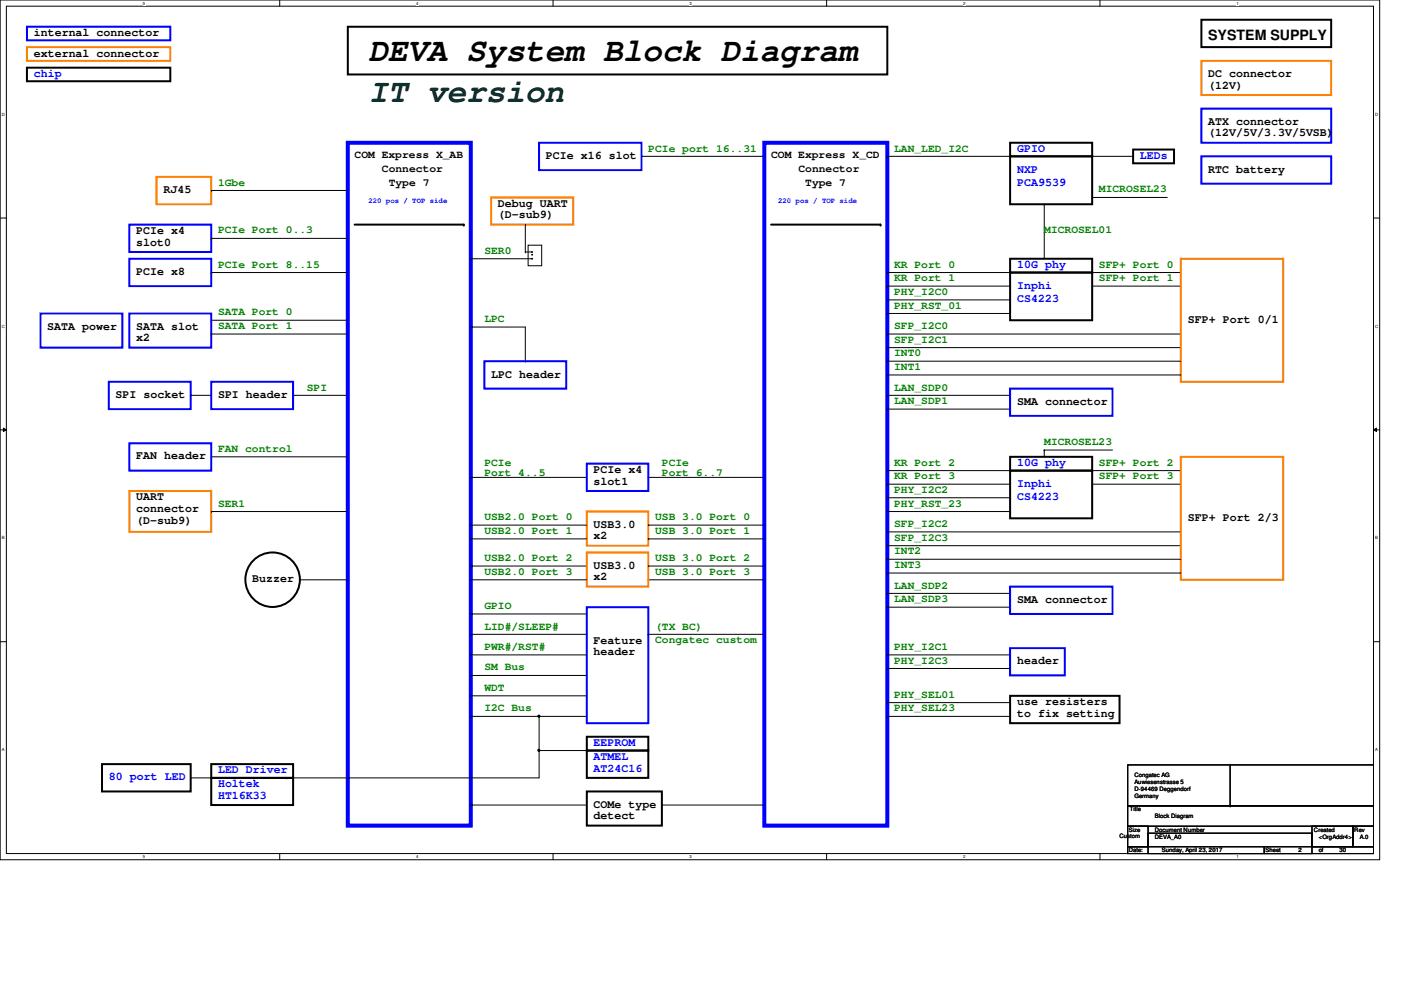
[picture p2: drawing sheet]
<svg xmlns="http://www.w3.org/2000/svg" width="297mm" height="210mm" viewBox="0 0 297 210" stroke-linecap="round" stroke-linejoin="round" font-family="sans-serif">
<path d="M0 0h292.5v182.3h-292.5zM1.4 1.3h289.8v179.7h-289.8z" fill="none" stroke="#000" stroke-width=".21"/>
<g fill="#fff">
<path d="M30.3 .2h.5v1h-.5z"/>
<path d="M30.3 181.1h.5v1.1h-.5z"/>
</g>
<path d="M59.3 0v1.3M59.3 181v1.3" fill="none" stroke="#000" stroke-width=".21"/>
<g fill="#fff">
<path d="M88.3 .2h.5v1h-.5z"/>
<path d="M88.3 181.1h.5v1.1h-.5z"/>
</g>
<path d="M117.3 0v1.3M117.3 181v1.3" fill="none" stroke="#000" stroke-width=".21"/>
<g fill="#fff">
<path d="M146.2 .2h.5v1h-.5z"/>
<path d="M146.2 181.1h.5v1.1h-.5z"/>
</g>
<path d="M175.3 0v1.3M175.3 181v1.3" fill="none" stroke="#000" stroke-width=".21"/>
<g fill="#fff">
<path d="M204.2 .2h.5v1h-.5z"/>
<path d="M204.2 181.1h.5v1.1h-.5z"/>
</g>
<path d="M233.2 0v1.3M233.2 181v1.3" fill="none" stroke="#000" stroke-width=".21"/>
<g fill="#fff">
<path d="M262.2 .2h.5v1h-.5z"/>
<path d="M262.2 181.1h.5v1.1h-.5z"/>
<path d="M.4 23.7h.6v1.1h-.6z"/>
<path d="M291.5 23.7h.7v1.1h-.7z"/>
<path d="M.4 68.7h.6v1h-.6z"/>
<path d="M291.5 68.7h.7v1h-.7z"/>
</g>
<path d="M0 46.2h1.4M291.2 46.2h1.3" fill="none" stroke="#000" stroke-width=".21"/>
<g fill="#fff">
<path d="M.4 113.6h.6v1h-.6z"/>
<path d="M291.5 113.6h.6v1h-.6z"/>
</g>
<path d="M0 91.1h1.4M.7 90.8l.7 .3-.7 .4zM291.2 91.1l.6-.3v.7zM291.2 91.1h1.3" fill="none" stroke="#000" stroke-width=".21"/>
<path d="M.7 90.8l.7 .3-.7 .4zM291.2 91.1l.6-.3v.7z" fill="#000"/>
<g fill="#fff">
<path d="M.4 158.5h.5v1h-.5z"/>
<path d="M291.5 158.5h.6v1h-.6z"/>
</g>
<g fill="none" stroke="#000" stroke-width=".21">
<path d="M136 33.1h.1M136 33.1h26M188.1 33.1h.1M188.1 33.1h26.1M231.6 33.1h.1M231.6 33.1h8.6M44.8 40.4h.1M44.8 50.5h.1M44.8 57.8h.1M44.8 40.4h28.9M44.8 57.8h28.9M44.8 50.5h28.9"/>
<path d="M99.8 54.9h.1M99.8 54.9h13M111.4 47.6h.1M111.4 53.4h.1M111.4 47.6v5.8M111.4 53.4h1.4M112 52h2.8v4.3h-2.8zM188.1 57.8h.1M188.1 57.8h26.1M221.4 43.3h.1M221.4 43.3v11.6M231.6 57.8h.1"/>
<path d="M231.6 41.9h.1M231.6 57.8h18.8M231.6 41.9h15.9M44.8 67.9h.1M44.8 70.8h.1M44.8 67.9h28.9M44.8 70.8h28.9M99.8 69.3h.1M99.8 69.3h11.6v7.3M111.4 76.6h.1M188.1 60.7h.1M188.1 73.7h.1"/>
<path d="M188.1 70.8h.1M188.1 79.5h.1M188.1 76.6h.1M188.1 63.6h.1M188.1 66.5h.1M188.1 70.8h62.3M188.1 60.7h26.1M188.1 73.7h62.3M188.1 79.5h62.3M188.1 76.6h62.3M188.1 63.6h26.1M188.1 66.5h26.1"/>
<path d="M231.6 60.7h.1M231.6 60.7h18.8M40.4 83.8h.1M40.4 83.8h4.4M44.8 96.9h.1M44.8 96.9h28.9M62.1 83.8h.1M62.1 83.8h11.6M188.1 83.8h.1M188.1 86.7h.1M188.1 99.8h.1M188.1 83.8h26.1"/>
<path d="M188.1 86.7h26.1M188.1 99.8h26.1M221.4 95.4h.1M221.4 95.4v1.5M221.4 95.4h14.5M231.6 99.8h.1M231.6 99.8h18.8M44.8 108.5h.1M44.8 108.5h28.9M99.8 114.3h.1M99.8 111.3h.1M99.8 101.2h.1"/>
<path d="M99.8 114.3h24.6M99.8 111.3h24.6M99.8 101.2h24.6M137.5 111.3h.1M137.5 114.3h.1M137.5 101.2h.1M137.5 114.3h24.5M137.5 111.3h24.5M137.5 101.2h24.5M188.1 102.7h.1M188.1 115.7h.1M188.1 112.8h.1"/>
<path d="M188.1 118.6h.1M188.1 105.5h.1M188.1 108.5h.1M188.1 108.5h26.1M188.1 102.7h26.1M188.1 115.7h62.3M188.1 112.8h62.3M188.1 118.6h62.3M188.1 105.5h26.1M231.6 102.7h.1M231.6 102.7h18.8M0 136.1h1.4"/>
<path d="M63.6 122.9h10.1M73.7 122.9h.1M99.8 120h.1M99.8 134.5h.1M99.8 138.9h.1M99.8 130.2h.1M99.8 122.9h.1M99.8 120h24.6M99.8 122.9h24.6M99.8 134.5h24.6M99.8 138.9h24.6M99.8 130.2h24.6"/>
<path d="M137.5 122.9h.1M137.5 134.5h.1M137.5 120h.1M137.5 120h24.5M137.5 122.9h24.5M137.5 134.5h24.5M188.1 138.9h.1M188.1 125.8h.1M188.1 128.7h.1M188.1 121.5h.1M188.1 138.9h26.1M188.1 125.8h26.1"/>
<path d="M188.1 128.7h26.1M188.1 121.5h62.3M291.2 136.1h1.3M99.8 143.2h.1M99.8 151.9h.1M99.8 147.5h.1M99.8 143.2h24.6M99.8 151.9h24.6M99.8 147.5h24.6M114.3 151.9h.1M114.3 159.1h.1M114.3 151.9v13h-53.6"/>
<path d="M114.3 159.1h10.1M188.1 149h.1M188.1 151.9h.1M188.1 141.7h.1M188.1 151.9h26.1M188.1 149h26.1M188.1 141.7h26.1M40.4 164.9h.1M40.4 164.9h4.4M60.7 164.9h.1M99.8 170.7h.1M99.8 170.7h24.6"/>
<path d="M140.3 170.7h.1M140.3 170.7h21.7M239.1 162.2h52.1v8.7h-52.1zM239.1 170.9h52.1v4.3h-52.1zM239.1 175.2h4.3v4.3h-4.3zM239.1 179.5h29v1.5h-29zM243.4 176.7h34.8v4.3h-34.8zM260.8 170.9h.1M260.8 162.2v8.7M268.1 179.5h23.1v1.5h-23.1zM278.2 175.2h8.6v4.3h-8.6zM286.8 175.2h4.4v4.3h-4.4z"/>
</g>
<g fill="none" stroke="#000" stroke-width=".42">
<path d="M5.7 14.4h30.4v2.8h-30.4zM73.7 5.7h114.4v10.1h-114.4zM254.7 4.2h27.5v5.8h-27.5zM214.2 30.3h17.4v2.8h-17.4zM214.2 33.1h17.4v10.2h-17.4zM240.2 31.7h8.7v2.9h-8.7zM75.2 47.6h23.1M163.5 47.6h23.2M214.2 57.8h17.4v10.1h-17.4zM214.2 54.9h17.4v2.9h-17.4zM214.2 99.8h17.4v10.1h-17.4zM214.2 96.9h17.4v2.9h-17.4z"/>
<path d="M114.2 151.8h.1v.1h-.1zM114.2 159h.1v.2h-.1zM124.4 159.1h13.1v5.8h-13.1zM124.4 156.2h13.1v2.9h-13.1zM214.2 147.5h23.2v5.8h-23.2zM21.6 162h18.8v5.8h-18.8zM44.8 164.9h17.3v5.8h-17.3zM44.8 162h17.3v2.9h-17.3zM124.4 167.8h15.9v7.2h-15.9z"/>
<circle cx="57.8" cy="122.9" r="5.8"/>
</g>
<g fill="#000">
<circle cx="98.3" cy="47.6" r=".21"/>
<circle cx="186.7" cy="47.6" r=".21"/>
</g>
<path d="M73.7 30.3h26.1v144.7h-26.1zM162 30.3h26.1v144.7h-26.1z" fill="none" stroke="#00f" stroke-width=".85"/>
<path d="M5.7 10h30.4v2.9h-30.4zM254.7 12.9h27.5v7.3h-27.5zM33.2 37.5h11.6v5.8h-11.6zM104.1 41.9h17.4v5.7h-17.4zM250.4 54.9h21.7v26h-21.7zM250.4 96.9h21.7v26h-21.7zM27.4 104.1h17.4v8.7h-17.4zM124.4 108.5h13.1v7.2h-13.1zM124.4 117.1h13.1v7.3h-13.1z" fill="none" stroke="#ff8000" stroke-width=".42"/>
<g fill="none" stroke="#00f" stroke-width=".42">
<path d="M5.7 5.7h30.4v2.9h-30.4zM114.3 30.3h21.7v5.8h-21.7zM254.7 23h27.5v7.3h-27.5zM254.7 33.1h27.5v5.8h-27.5zM27.4 54.9h17.4v5.8h-17.4zM27.4 47.6h17.4v5.8h-17.4zM8.6 66.5h17.3v7.2h-17.3zM27.4 66.5h17.4v7.2h-17.4zM102.7 76.6h17.4v5.8h-17.4zM23.1 80.9h17.3v5.8h-17.3zM27.4 94h17.4v5.8h-17.4zM44.8 80.9h17.3v5.8h-17.3z"/>
<path d="M124.4 98.3h13.1v5.8h-13.1zM214.2 82.4h21.7v5.8h-21.7zM124.4 128.7h13.1v24.6h-13.1zM214.2 137.4h11.6v5.8h-11.6zM214.2 124.4h21.7v5.8h-21.7z"/>
</g>
<g fill="#000">
<path d="M114.2 151.8h.1v.1h-.1z" fill-rule="evenodd"/>
<path d="M114.2 159h.1v.2h-.1z" fill-rule="evenodd"/>
</g>
<path d="M112.8 54.9v-1.5" fill="none" stroke="#000" stroke-width=".42" stroke-dasharray="0 .8"/>
<circle cx="112.8" cy="53.4" r=".21" fill="#000" stroke-dasharray="0 .8"/>
<text font-size="6.9" x="78.1" y="13">DEVA System Block Diagram</text>
<text font-size="6.9" fill="#004000" x="78.1" y="21.6">IT version</text>
<text font-size="3" x="256.2" y="8.4">SYSTEM SUPPLY</text>
<g font-size="2.5">
<text x="7.2" y="7.7">internal connector</text>
<text x="7.2" y="12">external connector</text>
<text x="256.2" y="16.3">DC connector</text>
<text x="256.2" y="18.8">(12V)</text>
<text x="256.2" y="26.5">ATX connector</text>
<text x="256.2" y="28.9">(12V/5V/3.3V/5VSB)</text>
<text x="115.7" y="33.7">PCIe x16 slot</text>
<text x="34.7" y="40.9">RJ45</text>
<text x="256.2" y="36.6">RTC battery</text>
<text x="105.6" y="43.9">Debug UART</text>
<text x="105.6" y="46.3">(D-sub9)</text>
<text x="28.9" y="49.6">PCIe x4</text>
<text x="28.9" y="52.1">slot0</text>
<text x="28.9" y="58.3">PCIe x8</text>
<text x="10" y="69.9">SATA power</text>
<text x="28.9" y="69.9">SATA slot</text>
<text x="251.8" y="68.5">SFP+ Port 0/1</text>
<text x="28.9" y="72.3">x2</text>
<text x="104.1" y="80.1">LPC header</text>
<text x="24.5" y="84.4">SPI socket</text>
<text x="46.2" y="84.4">SPI header</text>
<text x="215.6" y="85.8">SMA connector</text>
<text x="28.9" y="97.4">FAN header</text>
<text x="125.9" y="100.3">PCIe x4</text>
<text x="28.9" y="106.1">UART</text>
<text x="125.9" y="102.7">slot1</text>
<text x="28.9" y="108.5">connector</text>
<text x="28.9" y="111">(D-sub9)</text>
<text x="125.9" y="111.9">USB3.0</text>
<text x="251.8" y="110.4">SFP+ Port 2/3</text>
<text x="125.9" y="114.3">x2</text>
<text x="53.5" y="123.5">Buzzer</text>
<text x="125.9" y="120.6">USB3.0</text>
<text x="125.9" y="123">x2</text>
<text x="215.6" y="127.8">SMA connector</text>
<text x="125.9" y="136.5">Feature</text>
<text x="125.9" y="138.9">header</text>
<text x="215.6" y="140.8">header</text>
<text x="215.6" y="149.5">use resisters</text>
<text x="215.6" y="152">to fix setting</text>
<text x="125.9" y="171.2">COMe type</text>
<text x="125.9" y="173.7">detect</text>
</g>
<g font-size="2.5" fill="#00f">
<text x="7.2" y="16.3">chip</text>
<text x="215.6" y="32.3">GPIO</text>
<text x="241.7" y="33.7">LEDs</text>
<text x="215.6" y="36.6">NXP</text>
<text x="215.6" y="39.5">PCA9539</text>
<text x="215.6" y="56.9">10G phy</text>
<text x="215.6" y="61.2">Inphi</text>
<text x="215.6" y="64.1">CS4223</text>
<text x="215.6" y="98.8">10G phy</text>
<text x="215.6" y="103.2">Inphi</text>
<text x="215.6" y="106.1">CS4223</text>
<text x="125.9" y="158.2">EEPROM</text>
<text x="125.9" y="161.1">ATMEL</text>
<text x="23.1" y="165.4">80 port LED</text>
<text x="46.2" y="164">LED Driver</text>
<text x="46.2" y="166.9">Holtek</text>
<text x="125.9" y="163.6">AT24C16</text>
<text x="46.2" y="169.4">HT16K33</text>
</g>
<g font-size="2.3">
<text x="75.2" y="33.6">COM Express X_AB</text>
<text x="163.5" y="33.6">COM Express X_CD</text>
<text x="81" y="36.5">Connector</text>
<text x="82.4" y="39.4">Type 7</text>
<text x="169.3" y="36.5">Connector</text>
<text x="170.7" y="39.4">Type 7</text>
</g>
<g font-size="2.3" fill="#008000">
<text x="137.5" y="32.1">PCIe port 16..31</text>
<text x="189.6" y="32.1">LAN_LED_I2C</text>
<text x="46.2" y="39.4">1Gbe</text>
<text x="233" y="40.8">MICROSEL23</text>
<text x="46.2" y="49.5">PCIe Port 0..3</text>
<text x="102.7" y="53.8">SER0</text>
<text x="221.4" y="49.5">MICROSEL01</text>
<text x="46.2" y="56.7">PCIe Port 8..15</text>
<text x="189.6" y="59.6">KR Port 1</text>
<text x="189.6" y="56.7">KR Port 0</text>
<text x="233" y="56.7">SFP+ Port 0</text>
<text x="233" y="59.6">SFP+ Port 1</text>
<text x="189.6" y="62.5">PHY_I2C0</text>
<text x="189.6" y="65.4">PHY_RST_01</text>
<text x="46.2" y="69.8">SATA Port 1</text>
<text x="46.2" y="66.9">SATA Port 0</text>
<text x="102.7" y="68.3">LPC</text>
<text x="189.6" y="69.8">SFP_I2C0</text>
<text x="189.6" y="72.7">SFP_I2C1</text>
<text x="189.6" y="75.6">INT0</text>
<text x="65.1" y="82.8">SPI</text>
<text x="189.6" y="82.8">LAN_SDP0</text>
<text x="189.6" y="78.4">INT1</text>
<text x="189.6" y="85.7">LAN_SDP1</text>
<text x="46.2" y="95.8">FAN control</text>
<text x="221.4" y="94.4">MICROSEL23</text>
<text x="102.7" y="98.7">PCIe</text>
<text x="102.7" y="101">Port 4..5</text>
<text x="140.3" y="98.7">PCIe</text>
<text x="140.3" y="101">Port 6..7</text>
<text x="189.6" y="101.6">KR Port 3</text>
<text x="189.6" y="98.7">KR Port 2</text>
<text x="233" y="98.7">SFP+ Port 2</text>
<text x="233" y="101.6">SFP+ Port 3</text>
<text x="46.2" y="107.4">SER1</text>
<text x="189.6" y="104.5">PHY_I2C2</text>
<text x="189.6" y="107.4">PHY_RST_23</text>
<text x="102.7" y="113.2">USB2.0 Port 1</text>
<text x="102.7" y="110.3">USB2.0 Port 0</text>
<text x="138.9" y="110.3">USB 3.0 Port 0</text>
<text x="138.9" y="113.2">USB 3.0 Port 1</text>
<text x="189.6" y="111.8">SFP_I2C2</text>
<text x="102.7" y="119">USB2.0 Port 2</text>
<text x="138.9" y="119">USB 3.0 Port 2</text>
<text x="189.6" y="117.6">INT2</text>
<text x="189.6" y="114.6">SFP_I2C3</text>
<text x="102.7" y="121.9">USB2.0 Port 3</text>
<text x="138.9" y="121.9">USB 3.0 Port 3</text>
<text x="189.6" y="124.8">LAN_SDP2</text>
<text x="189.6" y="120.4">INT3</text>
<text x="102.7" y="129.1">GPIO</text>
<text x="189.6" y="127.7">LAN_SDP3</text>
<text x="102.7" y="137.8">PWR#/RST#</text>
<text x="102.7" y="133.5">LID#/SLEEP#</text>
<text x="138.9" y="133.5">(TX BC)</text>
<text x="138.9" y="136.4">Congatec custom</text>
<text x="189.6" y="137.8">PHY_I2C1</text>
<text x="102.7" y="142.2">SM Bus</text>
<text x="189.6" y="140.7">PHY_I2C3</text>
<text x="102.7" y="146.5">WDT</text>
<text x="189.6" y="148">PHY_SEL01</text>
<text x="102.7" y="150.8">I2C Bus</text>
<text x="189.6" y="150.8">PHY_SEL23</text>
</g>
<g font-size="1.6" fill="#00f">
<text x="78.1" y="43.1">220 pos / TOP side</text>
<text x="165" y="43.1">220 pos / TOP side</text>
</g>
<g font-size="1.3">
<text x="240.5" y="164.8">Congatec AG</text>
<text x="240.5" y="166.2">Auwiesenstrasse 5</text>
<text x="240.5" y="167.7">D-94469 Deggendorf</text>
<text x="239.5" y="172">Title</text>
<text x="240.5" y="169.1">Germany</text>
<text x="244.9" y="173.5">Block Diagram</text>
<text x="237.4" y="177.7">Custom</text>
<text x="239.3" y="176.4">Size</text>
<text x="244.9" y="176.4">Document Number</text>
<text x="244.9" y="177.8">DEVA_A0</text>
<text x="278.6" y="176.4">Created</text>
<text x="279.6" y="177.8">&lt;OrgAddr4&gt;</text>
<text x="287.1" y="176.4">Rev</text>
<text x="288.3" y="177.8">A.0</text>
<text x="239.3" y="180.7">Date:</text>
<text x="246.3" y="180.7">Sunday, April 23, 2017</text>
<text x="268.3" y="180.7">Sheet</text>
<text x="275.3" y="180.7">2</text>
<text x="279.6" y="180.7">of</text>
<text x="284" y="180.7">30</text>
</g>
<g font-size=".9">
<text x="30.3" y="1">5</text>
<text x="88.3" y="1">4</text>
<text x="146.2" y="1">3</text>
<text x="204.2" y="1">2</text>
<text x="262.2" y="1">1</text>
<text x=".4" y="24.6">D</text>
<text x="291.5" y="24.6">D</text>
<text x=".4" y="69.5">C</text>
<text x="291.5" y="69.5">C</text>
<text x=".4" y="114.4">B</text>
<text x="291.5" y="114.4">B</text>
<text x=".4" y="159.3">A</text>
<text x="291.5" y="159.3">A</text>
<text x="30.3" y="181.9">5</text>
<text x="88.3" y="181.9">4</text>
<text x="146.2" y="181.9">3</text>
<text x="204.2" y="181.9">2</text>
<text x="262.2" y="181.9">1</text>
</g>
</svg>
